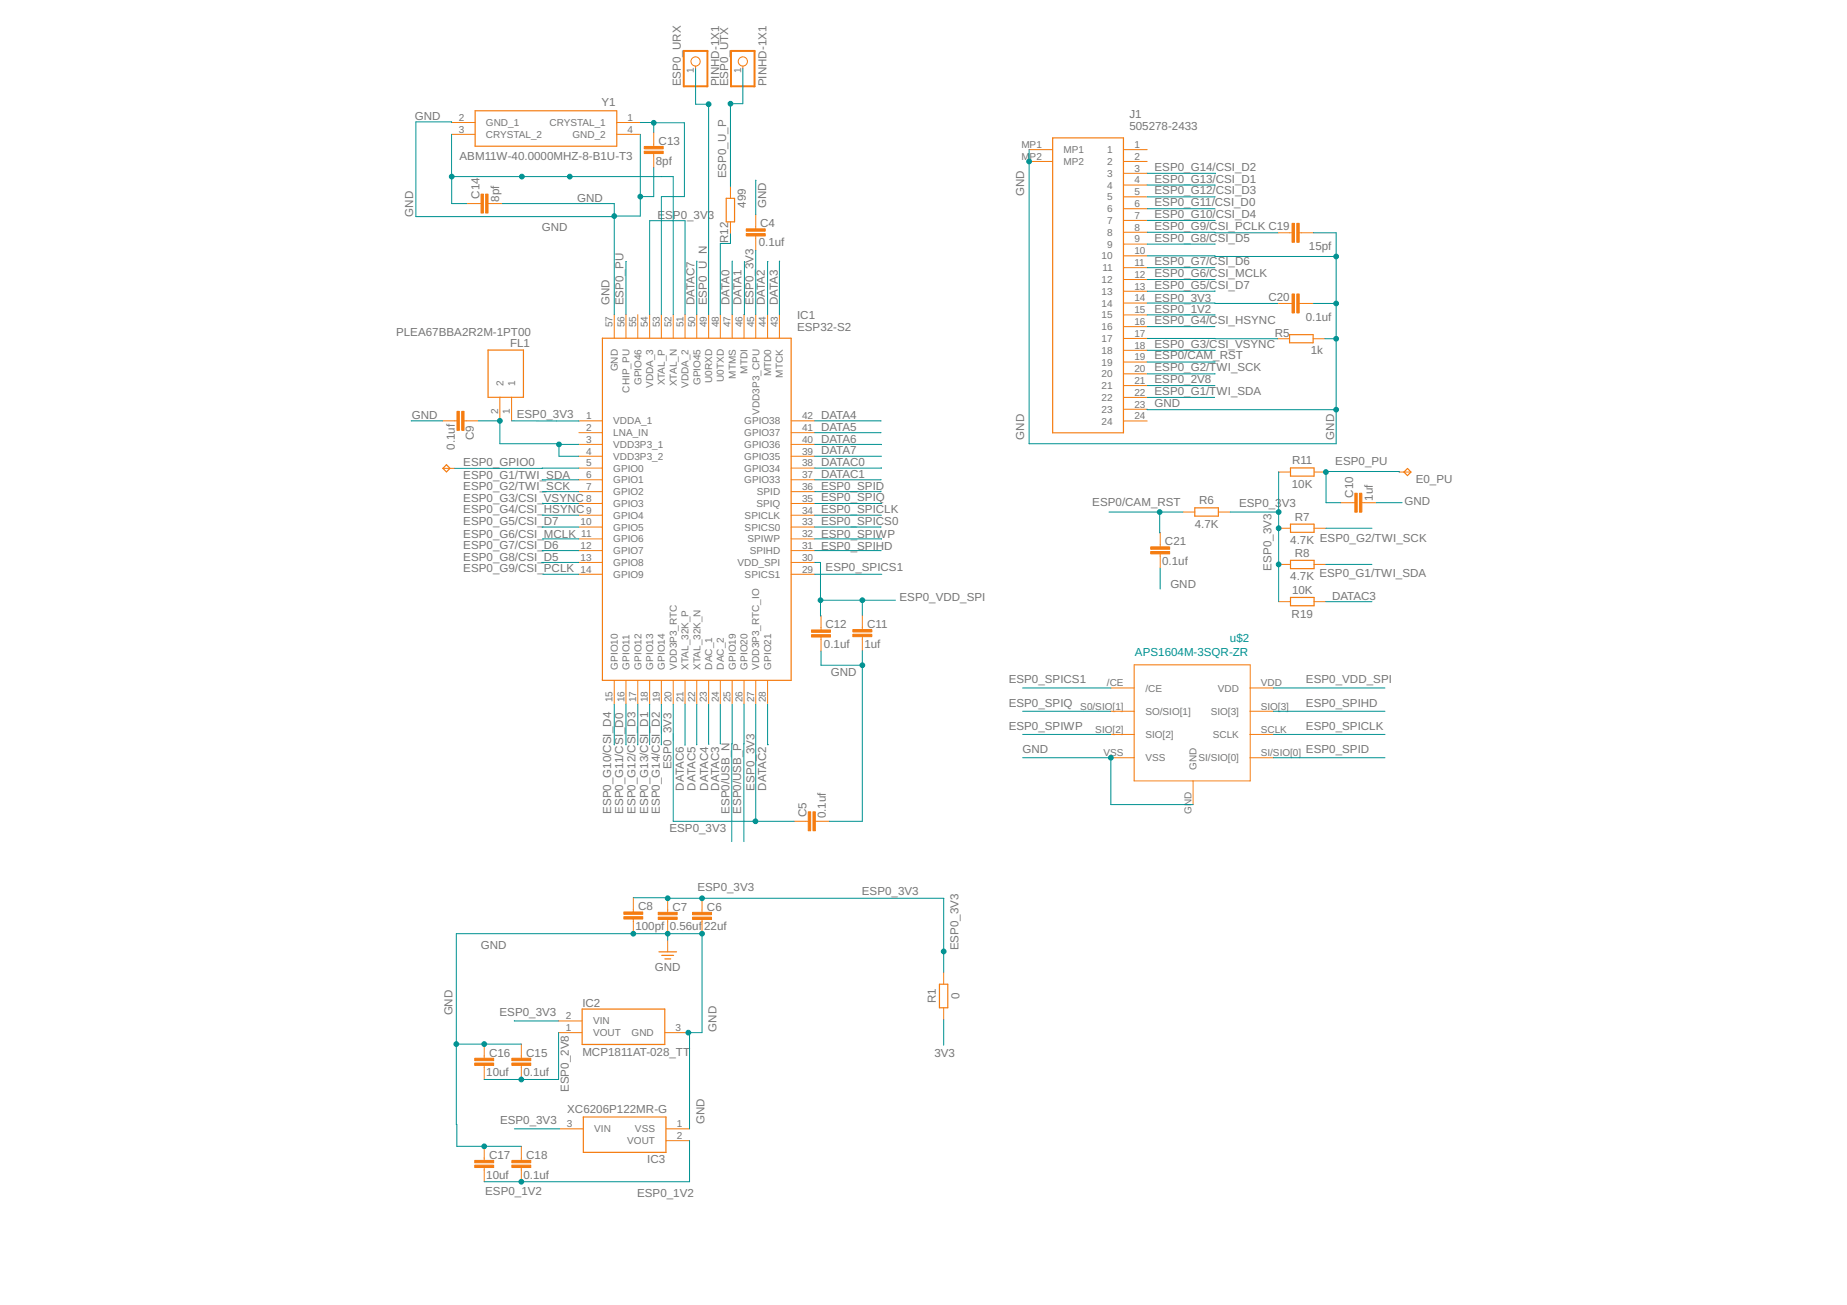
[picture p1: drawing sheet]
<svg xmlns="http://www.w3.org/2000/svg" width="297mm" height="210mm" viewBox="0 0 297 210" stroke-linecap="round" stroke-linejoin="round" font-family="sans-serif">
<g fill="none" stroke="#f57c10" stroke-width=".19">
<path d="M76.4 17.8h22.8v5.7h-22.8zM116.8 31.9h1.3v3.8h-1.3zM169.3 22.2h11.4v47.4h-11.4zM78.5 56.3h5.7v7.6h-5.7zM96.9 54.4h30.3v55h-30.3zM207.4 53.8h3.8v1.3h-3.8zM71.8 74.8l.6 .5-.6 .6-.6-.6zM207.5 75.3h3.8v1.3h-3.8zM226.4 75.4l.5 .5-.5 .6-.6-.6zM192.2 81.7h3.7v1.3h-3.7zM207.5 84.3h3.8v1.3h-3.8zM207.5 90.1h3.8v1.4h-3.8z"/>
<path d="M207.5 96.1h3.8v1.3h-3.8zM106 153.1h2.8M106.4 153.7h1.9M106.9 154.2h1M151.1 158.3h1.3v3.8h-1.3zM93.6 162.3h13.3v5.7h-13.3zM93.8 179.7h13.3v5.7h-13.3z"/>
</g>
<g fill="none" stroke="#f57c10" stroke-width=".16">
<path d="M72.6 19.7h3.8M99.2 19.7h3.8M111.9 10.6v.4M119.5 10.6v.4M72.6 21.6h3.8M75.1 32.7h2.3M78.5 32.7h2.3M99.2 21.6h3.8M105.1 21.3v2.3M105.1 24.7v2.3M117.5 30v1.9M117.5 35.7v1.9"/>
<path d="M121.5 34.5v2.3M121.5 38v2.2M165.5 24.1h3.8M165.5 26h3.8M180.7 24.1h3.8M180.7 26h3.8M180.7 27.9h3.8M180.7 29.8h3.8M180.7 31.7h3.8M180.7 33.6h3.8M180.7 35.5h3.8M180.7 37.4h3.8"/>
<path d="M180.7 39.3h3.8M205.5 37.4h2.3M208.9 37.4h2.3M98.8 50.6v3.8M100.7 50.6v3.8M102.6 50.6v3.8M104.5 50.6v3.8M106.4 50.6v3.8M108.3 50.6v3.8M110.2 50.6v3.8M112.1 50.6v3.8M114 50.6v3.8"/>
<path d="M115.8 50.6v3.8M117.8 50.6v3.8M119.7 50.6v3.8M121.5 50.6v3.8M123.4 50.6v3.8M125.3 50.6v3.8M180.7 41.1h3.8M180.7 43.1h3.8M180.7 45h3.8M180.7 46.8h3.8M180.7 48.7h3.8M180.7 50.7h3.8"/>
<path d="M180.7 52.5h3.8M180.7 54.4h3.8M180.7 56.3h3.8M180.7 58.2h3.8M205.5 54.5h1.9M205.5 48.8h2.3M208.9 48.8h2.3M211.2 54.5h1.9M71.2 67.7h2.3M71.2 75.3h1.9M74.6 67.7h2.3M80.4 63.9v3.8"/>
<path d="M82.3 63.9v3.8M93.1 67.7h3.8M93.1 69.6h3.8M93.1 71.5h3.8M93.1 73.4h3.8M93.1 75.3h3.8M93.1 77.2h3.8M93.1 79.1h3.8M127.2 67.7h3.8M127.2 69.6h3.8M127.2 71.5h3.8M127.2 73.4h3.8"/>
<path d="M127.2 75.3h3.8M127.2 77.2h3.8M127.2 79.1h3.8M180.7 67.7h3.8M180.7 60.1h3.8M180.7 62h3.8M180.7 63.9h3.8M180.7 65.8h3.8M205.6 75.9h1.9M211.3 75.9h1.9M225 75.9h1.9M93.1 81h3.8"/>
<path d="M93.1 82.9h3.8M93.1 84.8h3.8M93.1 86.7h3.8M93.1 88.6h3.8M93.1 90.5h3.8M93.1 92.4h3.8M127.2 81h3.8M127.2 82.9h3.8M127.2 84.8h3.8M127.2 86.7h3.8M127.2 88.6h3.8M127.2 90.5h3.8"/>
<path d="M127.2 92.4h3.8M132 99.1v2.2M138.7 99v2.3M186.6 85.7v2.3M186.6 89.1v2.3M190.2 82.4h2M195.9 82.4h1.9M205.6 85h1.9M205.6 90.8h1.9M205.6 96.8h1.9M211.3 85h1.9M211.3 90.8h1.9"/>
<path d="M211.3 96.8h1.9M215.6 80.9h2.3M219 80.9h2.3M98.8 109.4v3.8M100.7 109.4v3.8M102.6 109.4v3.8M104.5 109.4v3.8M106.4 109.4v3.8M108.3 109.4v3.8M110.2 109.4v3.8M112.1 109.4v3.8M114 109.4v3.8"/>
<path d="M115.8 109.4v3.8M117.8 109.4v3.8M119.7 109.4v3.8M121.5 109.4v3.8M123.4 109.4v3.8M132 102.5v2.3M138.7 102.4v2.3M178.6 118.1h3.9M178.6 114.4h3.9M178.6 110.7h3.9M182.4 106.9h18.7v18.7h-18.7zM201 118.1h3.8"/>
<path d="M201 114.4h3.8M201 110.7h3.8M127.7 132.1h2.3M131.1 132.1h2.3M178.6 121.9h3.9M191.9 125.6v3.8M201 121.9h3.8M101.9 144.4v2.3M101.9 147.8v2.3M107.4 144.5v2.2M107.4 147.9v2.3M107.4 151.2v1.9"/>
<path d="M112.9 144.5v2.2M112.9 147.9v2.3M151.8 156.4v1.9M77.9 167.9v2.3M77.9 171.3v2.3M83.8 167.9v2.3M83.8 171.3v2.3M89.8 166.1h3.8M89.8 164.2h3.8M106.9 166.1h3.8M151.8 162.1v1.9M77.9 184.4v2.2"/>
<path d="M77.9 187.8v2.3M83.8 184.4v2.2M83.8 187.8v2.3M90 181.6h3.8M107.1 181.6h3.8M107.1 183.5h3.8"/>
<circle cx="111.9" cy="9.9" r=".74"/>
<circle cx="119.5" cy="9.9" r=".74"/>
</g>
<g fill="#f57c10" stroke="#f57c10" stroke-width=".16">
<path d="M111.4 147.5h3v.4h-3z"/>
<path d="M111.4 146.7h3v.4h-3z"/>
<path d="M105.9 147.5h3v.4h-3z"/>
<path d="M105.9 146.7h3v.4h-3z"/>
<path d="M100.3 147.4h3.1v.4h-3.1z"/>
<path d="M100.3 146.7h3.1v.4h-3.1z"/>
<path d="M137.2 102h3v.4h-3z"/>
<path d="M137.2 101.3h3v.3h-3z"/>
<path d="M130.5 102.1h3.1v.4h-3.1z"/>
<path d="M130.5 101.3h3.1v.4h-3.1z"/>
<path d="M103.6 24.3h3.1v.4h-3.1z"/>
<path d="M103.6 23.6h3.1v.3h-3.1z"/>
<path d="M78.1 31.2h.4v3.1h-.4z"/>
<path d="M77.4 31.2h.3v3.1h-.3z"/>
<path d="M82.3 171h3.1v.4h-3.1z"/>
<path d="M82.3 170.2h3.1v.4h-3.1z"/>
<path d="M76.3 171h3.1v.4h-3.1z"/>
<path d="M76.3 170.2h3.1v.4h-3.1z"/>
<path d="M76.3 187.4h3.1v.4h-3.1z"/>
<path d="M76.3 186.6h3.1v.4h-3.1z"/>
<path d="M82.3 187.4h3.1v.4h-3.1z"/>
<path d="M82.3 186.6h3.1v.4h-3.1z"/>
<path d="M208.6 35.9h.3v3.1h-.3z"/>
<path d="M207.8 35.9h.4v3.1h-.4z"/>
<path d="M208.6 47.3h.3v3h-.3z"/>
<path d="M207.8 47.3h.4v3h-.4z"/>
<path d="M185.1 88.7h3v.4h-3z"/>
<path d="M185.1 88h3v.3h-3z"/>
<path d="M120 37.6h3.1v.4h-3.1z"/>
<path d="M120 36.8h3.1v.4h-3.1z"/>
<path d="M130.7 130.6h.4v3h-.4z"/>
<path d="M130 130.6h.4v3h-.4z"/>
<path d="M73.5 66.2h.4v3h-.4z"/>
<path d="M74.3 66.2h.3v3h-.3z"/>
<path d="M218.6 79.3h.4v3.1h-.4z"/>
<path d="M217.9 79.3h.4v3.1h-.4z"/>
</g>
<path d="M110 8.2h3.8v5.7h-3.8zM117.6 8.2h3.7v5.7h-3.7z" fill="none" stroke="#f57c10" stroke-width=".32"/>
<g fill="none" stroke="#009292" stroke-width=".16">
<path d="M72.6 19.7v-.1h-5.7v15.2h31.9M103 19.7h2.1v1.6M105.1 19.7h5v11.9h-3.7v19M111.9 11v5.8h2.1M114 16.6v34M117.5 16.6v13.4M119.5 11v5.7h-2M72.6 21.6v6.8h35.7v22.2M72.6 28.4v4.3h2.5M80.8 32.7h18v17.9M103 21.6v13.2h-4.2M105.1 27v4.6h-2.1"/>
<path d="M117.5 37.6v1.6h-1.7v11.4M121.6 29l-.1 5.5M165.5 24.1v47.3h49.4v-34h-3.7M184.5 37.4h21M184.5 29.8h10.9M184.5 35.5h10.9M184.5 33.6h10.9M184.5 31.7h10.9M184.5 27.9h11M195.4 31.7h.1M195.4 39.2l-10.9 .1M100.7 42.1v8.5"/>
<path d="M104.5 50.6v-15.1h5.7v15.1M112.1 42v8.6M117.8 42h.1M117.8 42v8.6M119.7 42.1v8.5M119.7 42.1h.1M121.5 40.2v10.4M123.5 42.1h-.1v8.5M125.4 42l-.1 8.6M184.5 48.7l21 .1M184.5 54.4l21 .1M184.5 41.1l30.4 .2"/>
<path d="M184.5 56.3l10.9 .1M184.5 52.5h10.9M184.5 43.1h10.9M184.5 58.2h10.9M184.5 50.7h10.9M195.4 44.9l-10.9 .1M195.4 46.8h-10.9M195.4 50.7h.1M195.4 58.2h.1M211.2 48.8h3.7M213.1 54.5h1.8M66.1 67.7h5.1"/>
<path d="M66.1 67.7h.1M76.9 67.7h3.5v3.7h9.5v2h3.2M82.3 67.7h10.8M89.9 71.5h3.2M93.1 67.7h.1M93.1 75.3h-20M93.1 77.2h-5.9M93.1 79.1h-5.8M131 67.7h10.7M131 71.5h10.8M131 73.4h10.8M141.7 77.1l-10.7 .1"/>
<path d="M141.7 79v.1h-10.7M141.7 67.7h.1M141.7 69.6h-10.7M141.8 75.2l-10.8 .1M184.5 65.8l30.4 .1M184.5 60.1h10.9M184.5 62h10.9M195.3 63.9h-10.8M195.4 60.1v.1M205.7 75.9l-.1 20.9M213.2 75.9h.1M225 75.9v-.1h-11.8l.1 5.1h2.3"/>
<path d="M87.2 82.9h5.9M87.3 80.9l5.8 .1M87.3 92.4h5.8M93.1 84.8h-5.9M93.1 88.6h-5.9M93.1 86.7h-5.8M93.1 90.5h-6M131 81h10.8M131 82.9h10.8M131 86.7h10.8M131 88.6h10.7M131 90.5h1v8.6"/>
<path d="M131 92.4h10.8M132 96.5h12M138.7 96.5v2.5M141.7 84.7l-10.7 .1M141.7 88.6h.1M141.8 86.7h.1M178.4 82.4h11.8M186.5 82.4v3.3h.1M186.6 91.4v3.3M197.8 82.4h7.9M213.2 90.8h7.4M213.2 85h7.4"/>
<path d="M213.2 96.8h7.4M221.3 80.9h4.2M98.8 113.2v6.6M100.7 113.2v6.6M102.6 113.2l-.1 6.6M104.5 113.2v6.6M106.3 119.8h.1M106.4 113.2v6.6M108.3 113.2v18.9h19.4M110.2 119.8h.1M110.2 113.2v6.6M112.1 113.2l-.1 6.6"/>
<path d="M114 113.2v6.5M115.8 119.6h.1M115.8 113.2v6.4M117.8 113.2l-.1 22.2M119.6 119.6h.1M119.7 113.2l-.1 22.2M121.5 113.2v18.9M123.4 113.2v6.6h.2M132 104.8v2.2h6.7M138.7 104.7v27.4h-5.3M164.5 110.7h14.1M164.5 114.4h14.1"/>
<path d="M164.5 118.1h14.1M204.8 110.7h17.9M204.8 114.4h17.9M204.8 118.1h17.9M164.5 121.9h14.1v7.5h13.3M204.8 121.9h17.9M101.9 144.4l49.9 .1v11.9M101.9 150.1v.1M107.4 150.2v1M112.9 150.2h.1M112.9 150.2h-39.5l.1 34.2h10.3M112.9 150.2v15.9h-2.2"/>
<path d="M73.4 167.9h10.4M82.7 164.1l7.1 .1M89.8 166.1v7.5h-11.9M110.9 166.1v15.5M151.8 164v4.1M82.7 181.6h7.3M110.9 183.5v6.6h-33"/>
</g>
<g fill="#009292" stroke="#009292" stroke-width=".16">
<circle cx="112.9" cy="150.2" r=".38"/>
<circle cx="107.4" cy="150.2" r=".38"/>
<circle cx="101.9" cy="150.2" r=".38"/>
<circle cx="73.4" cy="167.9" r=".38"/>
<circle cx="77.9" cy="167.9" r=".38"/>
<circle cx="77.9" cy="184.4" r=".38"/>
<circle cx="110.7" cy="166.1" r=".38"/>
<circle cx="138.7" cy="107" r=".38"/>
<circle cx="178.6" cy="121.9" r=".38"/>
<circle cx="214.9" cy="65.9" r=".38"/>
<circle cx="165.5" cy="26" r=".38"/>
<circle cx="214.9" cy="54.5" r=".38"/>
<circle cx="214.9" cy="48.8" r=".38"/>
<circle cx="214.9" cy="41.3" r=".38"/>
<circle cx="98.8" cy="34.8" r=".38"/>
<circle cx="103" cy="31.6" r=".38"/>
<circle cx="112.9" cy="144.5" r=".38"/>
<circle cx="107.4" cy="144.5" r=".38"/>
<circle cx="151.8" cy="153" r=".38"/>
<circle cx="121.5" cy="132.1" r=".38"/>
<circle cx="205.6" cy="82.4" r=".38"/>
<circle cx="205.6" cy="85" r=".38"/>
<circle cx="205.6" cy="90.8" r=".38"/>
<circle cx="132" cy="96.5" r=".38"/>
<circle cx="138.7" cy="96.5" r=".38"/>
<circle cx="213.2" cy="75.9" r=".38"/>
<circle cx="72.6" cy="28.4" r=".38"/>
<circle cx="83.9" cy="28.4" r=".38"/>
<circle cx="91.6" cy="28.4" r=".38"/>
<circle cx="105.1" cy="19.7" r=".38"/>
<circle cx="186.5" cy="82.4" r=".38"/>
<circle cx="83.8" cy="173.6" r=".38"/>
<circle cx="83.8" cy="190.1" r=".38"/>
<circle cx="114" cy="16.8" r=".38"/>
<circle cx="117.5" cy="16.7" r=".38"/>
<circle cx="89.9" cy="71.5" r=".38"/>
<circle cx="80.4" cy="67.7" r=".38"/>
</g>
<g font-size="1.9" fill="#757575">
<text x="96.7" y="17">Y1</text>
<text x="109.5" y="13.9" transform="rotate(-90 109.5 13.9)">ESP0_URX</text>
<text x="115.7" y="13.9" transform="rotate(-90 115.7 13.9)">PINHD-1X1</text>
<text x="117.1" y="13.9" transform="rotate(-90 117.1 13.9)">ESP0_UTX</text>
<text x="123.3" y="13.9" transform="rotate(-90 123.3 13.9)">PINHD-1X1</text>
<text x="66.7" y="19.4">GND</text>
<text x="105.9" y="23.3">C13</text>
<text x="181.6" y="20.9">505278-2433</text>
<text x="181.6" y="19">J1</text>
<text x="73.9" y="25.8">ABM11W-40.0000MHZ-8-B1U-T3</text>
<text x="105.5" y="26.5">8pf</text>
<text x="116.8" y="28.7" transform="rotate(-90 116.8 28.7)">ESP0_U_P</text>
<text x="185.7" y="29.5">ESP0_G13/CSI_D1</text>
<text x="185.7" y="27.5">ESP0_G14/CSI_D2</text>
<text x="66.4" y="34.9" transform="rotate(-90 66.4 34.9)">GND</text>
<text x="77.1" y="32" transform="rotate(-90 77.1 32)">C14</text>
<text x="80.3" y="32.4" transform="rotate(-90 80.3 32.4)">8pf</text>
<text x="92.8" y="32.4">GND</text>
<text x="105.7" y="35.2">ESP0_3V3</text>
<text x="120" y="33.4" transform="rotate(-90 120 33.4)">499</text>
<text x="123.2" y="33.5" transform="rotate(-90 123.2 33.5)">GND</text>
<text x="164.7" y="31.5" transform="rotate(-90 164.7 31.5)">GND</text>
<text x="185.7" y="35.1">ESP0_G10/CSI_D4</text>
<text x="185.7" y="33.1">ESP0_G11/CSI_D0</text>
<text x="185.7" y="31.2">ESP0_G12/CSI_D3</text>
<text x="87.1" y="37.2">GND</text>
<text x="117.1" y="39.1" transform="rotate(-90 117.1 39.1)">R12</text>
<text x="122" y="39.6">0.1uf</text>
<text x="122.3" y="36.6">C4</text>
<text x="185.7" y="38.9">ESP0_G8/CSI_D5</text>
<text x="185.7" y="37">ESP0_G9/CSI_PCLK C19</text>
<text x="210.5" y="40.2">15pf</text>
<text x="185.7" y="46.4">ESP0_G5/CSI_D7</text>
<text x="185.7" y="44.6">ESP0_G6/CSI_MCLK</text>
<text x="185.7" y="42.6">ESP0_G7/CSI_D6</text>
<text x="98" y="49.1" transform="rotate(-90 98 49.1)">GND</text>
<text x="100.3" y="49.1" transform="rotate(-90 100.3 49.1)">ESP0_PU</text>
<text x="111.7" y="49.1" transform="rotate(-90 111.7 49.1)">DATAC7</text>
<text x="113.7" y="49.1" transform="rotate(-90 113.7 49.1)">ESP0_U_N</text>
<text x="117.3" y="49.1" transform="rotate(-90 117.3 49.1)">DATA0</text>
<text x="119.3" y="49.1" transform="rotate(-90 119.3 49.1)">DATA1</text>
<text x="121.2" y="49.1" transform="rotate(-90 121.2 49.1)">ESP0_3V3</text>
<text x="123" y="49.1" transform="rotate(-90 123 49.1)">DATA2</text>
<text x="125.1" y="49.1" transform="rotate(-90 125.1 49.1)">DATA3</text>
<text x="128.2" y="53.2">ESP32-S2</text>
<text x="128.2" y="51.3">IC1</text>
<text x="185.7" y="48.5">ESP0_3V3</text>
<text x="185.7" y="52.1">ESP0_G4/CSI_HSYNC</text>
<text x="185.7" y="50.3">ESP0_1V2</text>
<text x="204" y="48.4">C20</text>
<text x="210" y="51.7">0.1uf</text>
<text x="63.7" y="54">PLEA67BBA2R2M-1PT00</text>
<text x="82" y="55.9">FL1</text>
<text x="185.7" y="59.7">ESP0_G2/TWI_SCK</text>
<text x="185.7" y="55.9">ESP0_G3/CSI_VSYNC</text>
<text x="185.7" y="57.8">ESP0/CAM_RST</text>
<text x="205" y="54.1">R5</text>
<text x="210.8" y="57">1k</text>
<text x="185.7" y="65.5">GND</text>
<text x="185.7" y="63.6">ESP0_G1/TWI_SDA</text>
<text x="185.7" y="61.7">ESP0_2V8</text>
<text x="66.2" y="67.3">GND</text>
<text x="76.2" y="70.8" transform="rotate(-90 76.2 70.8)">C9</text>
<text x="83.1" y="67.2">ESP0_3V3</text>
<text x="132" y="71.2">DATA6</text>
<text x="132" y="69.3">DATA5</text>
<text x="132" y="67.4">DATA4</text>
<text x="164.7" y="70.7" transform="rotate(-90 164.7 70.7)">GND</text>
<text x="214.6" y="70.7" transform="rotate(-90 214.6 70.7)">GND</text>
<text x="73.1" y="72.3" transform="rotate(-90 73.1 72.3)">0.1uf</text>
<text x="74.5" y="75">ESP0_GPIO0</text>
<text x="74.5" y="77">ESP0_G1/TWI_SDA</text>
<text x="132" y="76.8">DATAC1</text>
<text x="132" y="75">DATAC0</text>
<text x="132" y="73.1">DATA7</text>
<text x="207.8" y="74.7">R11</text>
<text x="214.7" y="74.8">ESP0_PU</text>
<text x="227.7" y="77.7">E0_PU</text>
<text x="74.5" y="78.8">ESP0_G2/TWI_SCK</text>
<text x="74.5" y="80.7">ESP0_G3/CSI_VSYNC</text>
<text x="74.5" y="82.6">ESP0_G4/CSI_HSYNC</text>
<text x="132" y="82.6">ESP0_SPICLK</text>
<text x="132" y="80.6">ESP0_SPIQ</text>
<text x="132" y="78.8">ESP0_SPID</text>
<text x="175.7" y="81.5">ESP0/CAM_RST</text>
<text x="192.9" y="81.1">R6</text>
<text x="199.3" y="81.5">ESP0_3</text>
<text x="206.1" y="81.5">V3</text>
<text x="207.8" y="78.5">10K</text>
<text x="208.2" y="83.7">R7</text>
<text x="217.6" y="80.1" transform="rotate(-90 217.6 80.1)">C10</text>
<text x="220.8" y="80.5" transform="rotate(-90 220.8 80.5)">1uf</text>
<text x="225.9" y="81.3">GND</text>
<text x="74.5" y="84.5">ESP0_G5/CSI_D7</text>
<text x="74.5" y="86.5">ESP0_G6/CSI_MCLK</text>
<text x="74.5" y="88.3">ESP0_G7/CSI_D6</text>
<text x="132" y="88.4">ESP0_SPIHD</text>
<text x="132" y="86.5">ESP0_SPIWP</text>
<text x="132" y="84.4">ESP0_SPICS0</text>
<text x="187.4" y="87.7">C21</text>
<text x="192.1" y="84.9">4.7K</text>
<text x="207.5" y="87.5">4.7K ESP0_G2/TWI_SCK</text>
<text x="208.2" y="89.6">R8</text>
<text x="74.5" y="90.2">ESP0_G8/CSI_D5</text>
<text x="74.5" y="92.1">ESP0_G9/CSI_PCLK</text>
<text x="132.8" y="91.9">ESP0_SPICS1</text>
<text x="186.9" y="90.9">0.1uf</text>
<text x="188.2" y="94.6">GND</text>
<text x="204.5" y="91.8" transform="rotate(-90 204.5 91.8)">ESP0_3V3</text>
<text x="207.5" y="93.3">4.7K</text>
<text x="207.8" y="95.5">10K</text>
<text x="212.2" y="92.7">ESP0_G1/TWI_SDA</text>
<text x="132.7" y="101.1">C12</text>
<text x="139.5" y="101">C11</text>
<text x="144.7" y="96.7">ESP0_VDD_SPI</text>
<text x="207.7" y="99.3">R19</text>
<text x="214.2" y="96.5">DATAC3</text>
<text x="132.5" y="104.2">0.1uf</text>
<text x="139" y="104.2">1uf</text>
<text x="133.6" y="108.8">GND</text>
<text x="162.2" y="109.9">ESP0_SPICS1</text>
<text x="162.2" y="113.7">ESP0_SPIQ</text>
<text x="210" y="109.9">ESP0_VDD_SPI</text>
<text x="210" y="113.7">ESP0_SPIHD</text>
<text x="162.2" y="117.4">ESP0_SPIWP</text>
<text x="210" y="117.4">ESP0_SPICLK</text>
<text x="108" y="123.7" transform="rotate(-90 108 123.7)">ESP0_3V3</text>
<text x="164.5" y="121.1">GND</text>
<text x="210" y="121.1">ESP0_SPID</text>
<text x="98.3" y="130.9" transform="rotate(-90 98.3 130.9)">ESP0_G10/CSI_D4</text>
<text x="100.2" y="130.9" transform="rotate(-90 100.2 130.9)">ESP0_G11/CSI_D0</text>
<text x="102.2" y="130.9" transform="rotate(-90 102.2 130.9)">ESP0_G12/CSI_D3</text>
<text x="104.2" y="130.9" transform="rotate(-90 104.2 130.9)">ESP0_G13/CSI_D1</text>
<text x="106.1" y="130.9" transform="rotate(-90 106.1 130.9)">ESP0_G14/CSI_D2</text>
<text x="110" y="127.2" transform="rotate(-90 110 127.2)">DATAC6</text>
<text x="111.9" y="127.2" transform="rotate(-90 111.9 127.2)">DATAC5</text>
<text x="113.9" y="127.2" transform="rotate(-90 113.9 127.2)">DATAC4</text>
<text x="115.7" y="127.2" transform="rotate(-90 115.7 127.2)">DATAC3</text>
<text x="117.3" y="130.9" transform="rotate(-90 117.3 130.9)">ESP0/USB_N</text>
<text x="119.2" y="130.9" transform="rotate(-90 119.2 130.9)">ESP0/USB_P</text>
<text x="121.4" y="127.2" transform="rotate(-90 121.4 127.2)">ESP0_3V3</text>
<text x="123.2" y="127.2" transform="rotate(-90 123.2 127.2)">DATAC2</text>
<text x="129.7" y="131.4" transform="rotate(-90 129.7 131.4)">C5</text>
<text x="132.8" y="131.6" transform="rotate(-90 132.8 131.6)">0.1uf</text>
<text x="107.7" y="133.8">ESP0_3V3</text>
<text x="112.2" y="143.4">ESP0_3V3</text>
<text x="138.6" y="144">ESP0_3V3</text>
<text x="102.2" y="149.6">100pf 0.56uf 22uf</text>
<text x="102.6" y="146.4">C8</text>
<text x="108.2" y="146.5">C7</text>
<text x="113.7" y="146.5">C6</text>
<text x="77.3" y="152.6">GND</text>
<text x="154.1" y="152.9" transform="rotate(-90 154.1 152.9)">ESP0_3V3</text>
<text x="105.3" y="156.1">GND</text>
<text x="150.5" y="161.4" transform="rotate(-90 150.5 161.4)">R1</text>
<text x="154.3" y="160.7" transform="rotate(-90 154.3 160.7)">0</text>
<text x="72.8" y="163.3" transform="rotate(-90 72.8 163.3)">GND</text>
<text x="80.3" y="163.5">ESP0_3V3</text>
<text x="93.7" y="162">IC2</text>
<text x="115.2" y="166" transform="rotate(-90 115.2 166)">GND</text>
<text x="78.2" y="173.1">10uf</text>
<text x="78.7" y="170">C16</text>
<text x="84.2" y="173.1">0.1uf</text>
<text x="84.6" y="170">C15</text>
<text x="93.7" y="169.8">MCP1811AT-028_TT</text>
<text x="150.3" y="170.1">3V3</text>
<text x="91.2" y="178.9">XC6206P122MR-G</text>
<text x="91.5" y="175.7" transform="rotate(-90 91.5 175.7)">ESP0_2V8</text>
<text x="80.4" y="180.7">ESP0_3V3</text>
<text x="113.3" y="180.8" transform="rotate(-90 113.3 180.8)">GND</text>
<text x="78.2" y="189.6">10uf</text>
<text x="78.7" y="186.4">C17</text>
<text x="84.2" y="189.6">0.1uf</text>
<text x="84.6" y="186.4">C18</text>
<text x="104.1" y="187">IC3</text>
<text x="78" y="192.2">ESP0_1V2</text>
<text x="102.5" y="192.5">ESP0_1V2</text>
</g>
<g font-size="1.9" fill="#009292">
<text x="182.5" y="105.6">APS1604M-3SQR-ZR</text>
<text x="197.8" y="103.2">u$2</text>
</g>
<g font-size="1.6" fill="#757575">
<text x="111.6" y="11.8" transform="rotate(-90 111.6 11.8)">1</text>
<text x="119.2" y="11.8" transform="rotate(-90 119.2 11.8)">1</text>
<text x="73.8" y="19.4">2</text>
<text x="73.8" y="21.3">3</text>
<text x="78.2" y="20.3">GND_1</text>
<text x="78.2" y="22.2">CRYSTAL_2</text>
<text x="88.4" y="20.3">CRYSTAL_1</text>
<text x="92.1" y="22.2">GND_2</text>
<text x="100.9" y="19.4">1</text>
<text x="100.9" y="21.3">4</text>
<text x="164.3" y="23.8">MP1</text>
<text x="182.4" y="23.8">1</text>
<text x="164.3" y="25.7">MP2</text>
<text x="171" y="24.6">MP1</text>
<text x="171" y="26.5">MP2</text>
<text x="178.1" y="24.6">1</text>
<text x="178.1" y="26.5">2</text>
<text x="178.1" y="28.4">3</text>
<text x="182.4" y="25.7">2</text>
<text x="182.4" y="27.6">3</text>
<text x="182.4" y="29.5">4</text>
<text x="178.1" y="30.3">4</text>
<text x="178.1" y="32.2">5</text>
<text x="178.1" y="34.1">6</text>
<text x="182.4" y="31.4">5</text>
<text x="182.4" y="33.3">6</text>
<text x="182.4" y="35.2">7</text>
<text x="177.2" y="41.7">10</text>
<text x="178.1" y="36">7</text>
<text x="178.1" y="37.9">8</text>
<text x="178.1" y="39.8">9</text>
<text x="182.4" y="37.1">8</text>
<text x="182.4" y="39">9</text>
<text x="182.4" y="40.9">10</text>
<text x="177.2" y="45.5">12</text>
<text x="177.2" y="47.4">13</text>
<text x="177.3" y="43.6">11</text>
<text x="182.4" y="42.8">11</text>
<text x="182.4" y="44.7">12</text>
<text x="182.4" y="46.6">13</text>
<text x="98.5" y="52.7" transform="rotate(-90 98.5 52.7)">57</text>
<text x="100.4" y="52.7" transform="rotate(-90 100.4 52.7)">56</text>
<text x="102.3" y="52.7" transform="rotate(-90 102.3 52.7)">55</text>
<text x="104.2" y="52.7" transform="rotate(-90 104.2 52.7)">54</text>
<text x="106.1" y="52.7" transform="rotate(-90 106.1 52.7)">53</text>
<text x="108" y="52.7" transform="rotate(-90 108 52.7)">52</text>
<text x="109.9" y="52.7" transform="rotate(-90 109.9 52.7)">51</text>
<text x="111.8" y="52.7" transform="rotate(-90 111.8 52.7)">50</text>
<text x="113.7" y="52.7" transform="rotate(-90 113.7 52.7)">49</text>
<text x="115.6" y="52.7" transform="rotate(-90 115.6 52.7)">48</text>
<text x="117.5" y="52.7" transform="rotate(-90 117.5 52.7)">47</text>
<text x="119.4" y="52.7" transform="rotate(-90 119.4 52.7)">46</text>
<text x="121.3" y="52.7" transform="rotate(-90 121.3 52.7)">45</text>
<text x="123.2" y="52.7" transform="rotate(-90 123.2 52.7)">44</text>
<text x="125.1" y="52.7" transform="rotate(-90 125.1 52.7)">43</text>
<text x="177.2" y="49.3">14</text>
<text x="177.2" y="51.2">15</text>
<text x="177.2" y="53.1">16</text>
<text x="182.4" y="48.5">14</text>
<text x="182.4" y="50.4">15</text>
<text x="182.4" y="52.3">16</text>
<text x="99.4" y="59.7" transform="rotate(-90 99.4 59.7)">GND</text>
<text x="177.2" y="55">17</text>
<text x="177.2" y="56.9">18</text>
<text x="177.2" y="58.8">19</text>
<text x="182.4" y="54.2">17</text>
<text x="182.4" y="56.1">18</text>
<text x="182.4" y="58">19</text>
<text x="182.4" y="59.9">20</text>
<text x="81" y="62.2" transform="rotate(-90 81 62.2)">2</text>
<text x="82.9" y="62.2" transform="rotate(-90 82.9 62.2)">1</text>
<text x="101.2" y="63.1" transform="rotate(-90 101.2 63.1)">CHIP_PU</text>
<text x="103.1" y="62" transform="rotate(-90 103.1 62)">GPIO46</text>
<text x="105" y="62.4" transform="rotate(-90 105 62.4)">VDDA_3</text>
<text x="106.9" y="62" transform="rotate(-90 106.9 62)">XTAL_P</text>
<text x="108.8" y="62.1" transform="rotate(-90 108.8 62.1)">XTAL_N</text>
<text x="110.7" y="62.4" transform="rotate(-90 110.7 62.4)">VDDA_2</text>
<text x="112.6" y="62" transform="rotate(-90 112.6 62)">GPIO45</text>
<text x="114.5" y="61.6" transform="rotate(-90 114.5 61.6)">U0RXD</text>
<text x="116.4" y="61.4" transform="rotate(-90 116.4 61.4)">U0TXD</text>
<text x="118.3" y="60.9" transform="rotate(-90 118.3 60.9)">MTMS</text>
<text x="120.2" y="60.1" transform="rotate(-90 120.2 60.1)">MTDI</text>
<text x="124" y="60.5" transform="rotate(-90 124 60.5)">MTD0</text>
<text x="125.9" y="60.7" transform="rotate(-90 125.9 60.7)">MTCK</text>
<text x="177.2" y="60.7">20</text>
<text x="177.2" y="62.6">21</text>
<text x="177.2" y="64.5">22</text>
<text x="182.4" y="61.8">21</text>
<text x="182.4" y="63.7">22</text>
<text x="182.4" y="65.6">23</text>
<text x="80.1" y="66.5" transform="rotate(-90 80.1 66.5)">2</text>
<text x="82" y="66.5" transform="rotate(-90 82 66.5)">1</text>
<text x="94.2" y="67.4">1</text>
<text x="94.2" y="69.3">2</text>
<text x="94.2" y="71.2">3</text>
<text x="98.6" y="68.3">VDDA_1</text>
<text x="98.6" y="70.2">LNA_IN</text>
<text x="119.7" y="68.3">GPIO38</text>
<text x="119.7" y="70.2">GPIO37</text>
<text x="122.1" y="66.7" transform="rotate(-90 122.1 66.7)">VDD3P3_CPU</text>
<text x="129" y="67.4">42</text>
<text x="129" y="69.3">41</text>
<text x="129" y="71.2">40</text>
<text x="177.2" y="66.4">23</text>
<text x="177.2" y="68.3">24</text>
<text x="182.4" y="67.5">24</text>
<text x="94.2" y="73.1">4</text>
<text x="94.2" y="75">5</text>
<text x="94.2" y="76.9">6</text>
<text x="98.6" y="72.1">VDD3P3_1</text>
<text x="98.6" y="74">VDD3P3_2</text>
<text x="98.6" y="75.9">GPIO0</text>
<text x="98.6" y="77.7">GPIO1</text>
<text x="119.7" y="72.1">GPIO36</text>
<text x="119.7" y="74">GPIO35</text>
<text x="119.7" y="75.9">GPIO34</text>
<text x="119.7" y="77.8">GPIO33</text>
<text x="129" y="73.1">39</text>
<text x="129" y="75">38</text>
<text x="129" y="76.9">37</text>
<text x="94.2" y="78.8">7</text>
<text x="94.2" y="80.7">8</text>
<text x="94.2" y="82.6">9</text>
<text x="98.6" y="79.6">GPIO2</text>
<text x="98.6" y="81.5">GPIO3</text>
<text x="98.6" y="83.4">GPIO4</text>
<text x="119.8" y="83.4">SPICLK</text>
<text x="121.6" y="81.5">SPIQ</text>
<text x="121.7" y="79.7">SPID</text>
<text x="129" y="78.8">36</text>
<text x="129" y="80.7">35</text>
<text x="129" y="82.6">34</text>
<text x="93.4" y="84.5">10</text>
<text x="93.4" y="88.3">12</text>
<text x="93.5" y="86.4">11</text>
<text x="98.6" y="85.3">GPIO5</text>
<text x="98.6" y="87.2">GPIO6</text>
<text x="98.6" y="89.1">GPIO7</text>
<text x="119.8" y="85.3">SPICS0</text>
<text x="120.2" y="87.2">SPIWP</text>
<text x="120.6" y="89.1">SPIHD</text>
<text x="129" y="84.5">33</text>
<text x="129" y="86.4">32</text>
<text x="129" y="88.3">31</text>
<text x="93.4" y="90.2">13</text>
<text x="93.4" y="92.1">14</text>
<text x="98.6" y="91">GPIO8</text>
<text x="98.6" y="92.9">GPIO9</text>
<text x="118.6" y="91">VDD_SPI</text>
<text x="119.8" y="92.9">SPICS1</text>
<text x="129" y="90.2">30</text>
<text x="129" y="92.1">29</text>
<text x="99.3" y="107.7" transform="rotate(-90 99.3 107.7)">GPIO10</text>
<text x="101.2" y="107.7" transform="rotate(-90 101.2 107.7)">GPIO11</text>
<text x="103.1" y="107.7" transform="rotate(-90 103.1 107.7)">GPIO12</text>
<text x="105" y="107.7" transform="rotate(-90 105 107.7)">GPIO13</text>
<text x="106.9" y="107.7" transform="rotate(-90 106.9 107.7)">GPIO14</text>
<text x="108.8" y="107.7" transform="rotate(-90 108.8 107.7)">VDD3P3_RTC</text>
<text x="110.7" y="107.7" transform="rotate(-90 110.7 107.7)">XTAL_32K_P</text>
<text x="112.6" y="107.7" transform="rotate(-90 112.6 107.7)">XTAL_32K_N</text>
<text x="114.5" y="107.7" transform="rotate(-90 114.5 107.7)">DAC_1</text>
<text x="116.4" y="107.7" transform="rotate(-90 116.4 107.7)">DAC_2</text>
<text x="118.3" y="107.7" transform="rotate(-90 118.3 107.7)">GPIO19</text>
<text x="120.2" y="107.7" transform="rotate(-90 120.2 107.7)">GPIO20</text>
<text x="122.1" y="107.7" transform="rotate(-90 122.1 107.7)">VDD3P3_RTC_IO</text>
<text x="124" y="107.7" transform="rotate(-90 124 107.7)">GPIO21</text>
<text x="98.5" y="113" transform="rotate(-90 98.5 113)">15</text>
<text x="100.4" y="113" transform="rotate(-90 100.4 113)">16</text>
<text x="102.3" y="113" transform="rotate(-90 102.3 113)">17</text>
<text x="104.2" y="113" transform="rotate(-90 104.2 113)">18</text>
<text x="106.1" y="113" transform="rotate(-90 106.1 113)">19</text>
<text x="108" y="113" transform="rotate(-90 108 113)">20</text>
<text x="109.9" y="113" transform="rotate(-90 109.9 113)">21</text>
<text x="111.8" y="113" transform="rotate(-90 111.8 113)">22</text>
<text x="113.7" y="113" transform="rotate(-90 113.7 113)">23</text>
<text x="115.6" y="113" transform="rotate(-90 115.6 113)">24</text>
<text x="117.5" y="113" transform="rotate(-90 117.5 113)">25</text>
<text x="119.4" y="113" transform="rotate(-90 119.4 113)">26</text>
<text x="121.3" y="113" transform="rotate(-90 121.3 113)">27</text>
<text x="123.2" y="113" transform="rotate(-90 123.2 113)">28</text>
<text x="178" y="110.4">/CE</text>
<text x="184.2" y="111.2">/CE</text>
<text x="195.9" y="111.2">VDD</text>
<text x="202.8" y="110.4">VDD</text>
<text x="173.7" y="114.1">S0/SIO[1]</text>
<text x="176.2" y="117.9">SIO[2]</text>
<text x="184.2" y="118.7">SIO[2]</text>
<text x="184.2" y="115">SO/SIO[1]</text>
<text x="194.7" y="115">SIO[3]</text>
<text x="195" y="118.7">SCLK</text>
<text x="202.8" y="114.1">SIO[3]</text>
<text x="202.8" y="117.9">SCLK</text>
<text x="177.5" y="121.6">VSS</text>
<text x="184.2" y="122.4">VSS</text>
<text x="192.4" y="123.9" transform="rotate(-90 192.4 123.9)">GND</text>
<text x="192.7" y="122.4">SI/SIO[0]</text>
<text x="202.8" y="121.6">SI/SIO[0]</text>
<text x="191.6" y="130.9" transform="rotate(-90 191.6 130.9)">GND</text>
<text x="91" y="165.8">1</text>
<text x="91" y="163.9">2</text>
<text x="95.4" y="166.7">VOUT</text>
<text x="95.4" y="164.8">VIN</text>
<text x="101.6" y="166.7">GND</text>
<text x="108.7" y="165.8">3</text>
<text x="91.2" y="181.3">3</text>
<text x="95.6" y="182.1">VIN</text>
<text x="100.9" y="184">VOUT</text>
<text x="102.1" y="182.1">VSS</text>
<text x="108.8" y="181.3">1</text>
<text x="108.8" y="183.2">2</text>
</g>
</svg>
